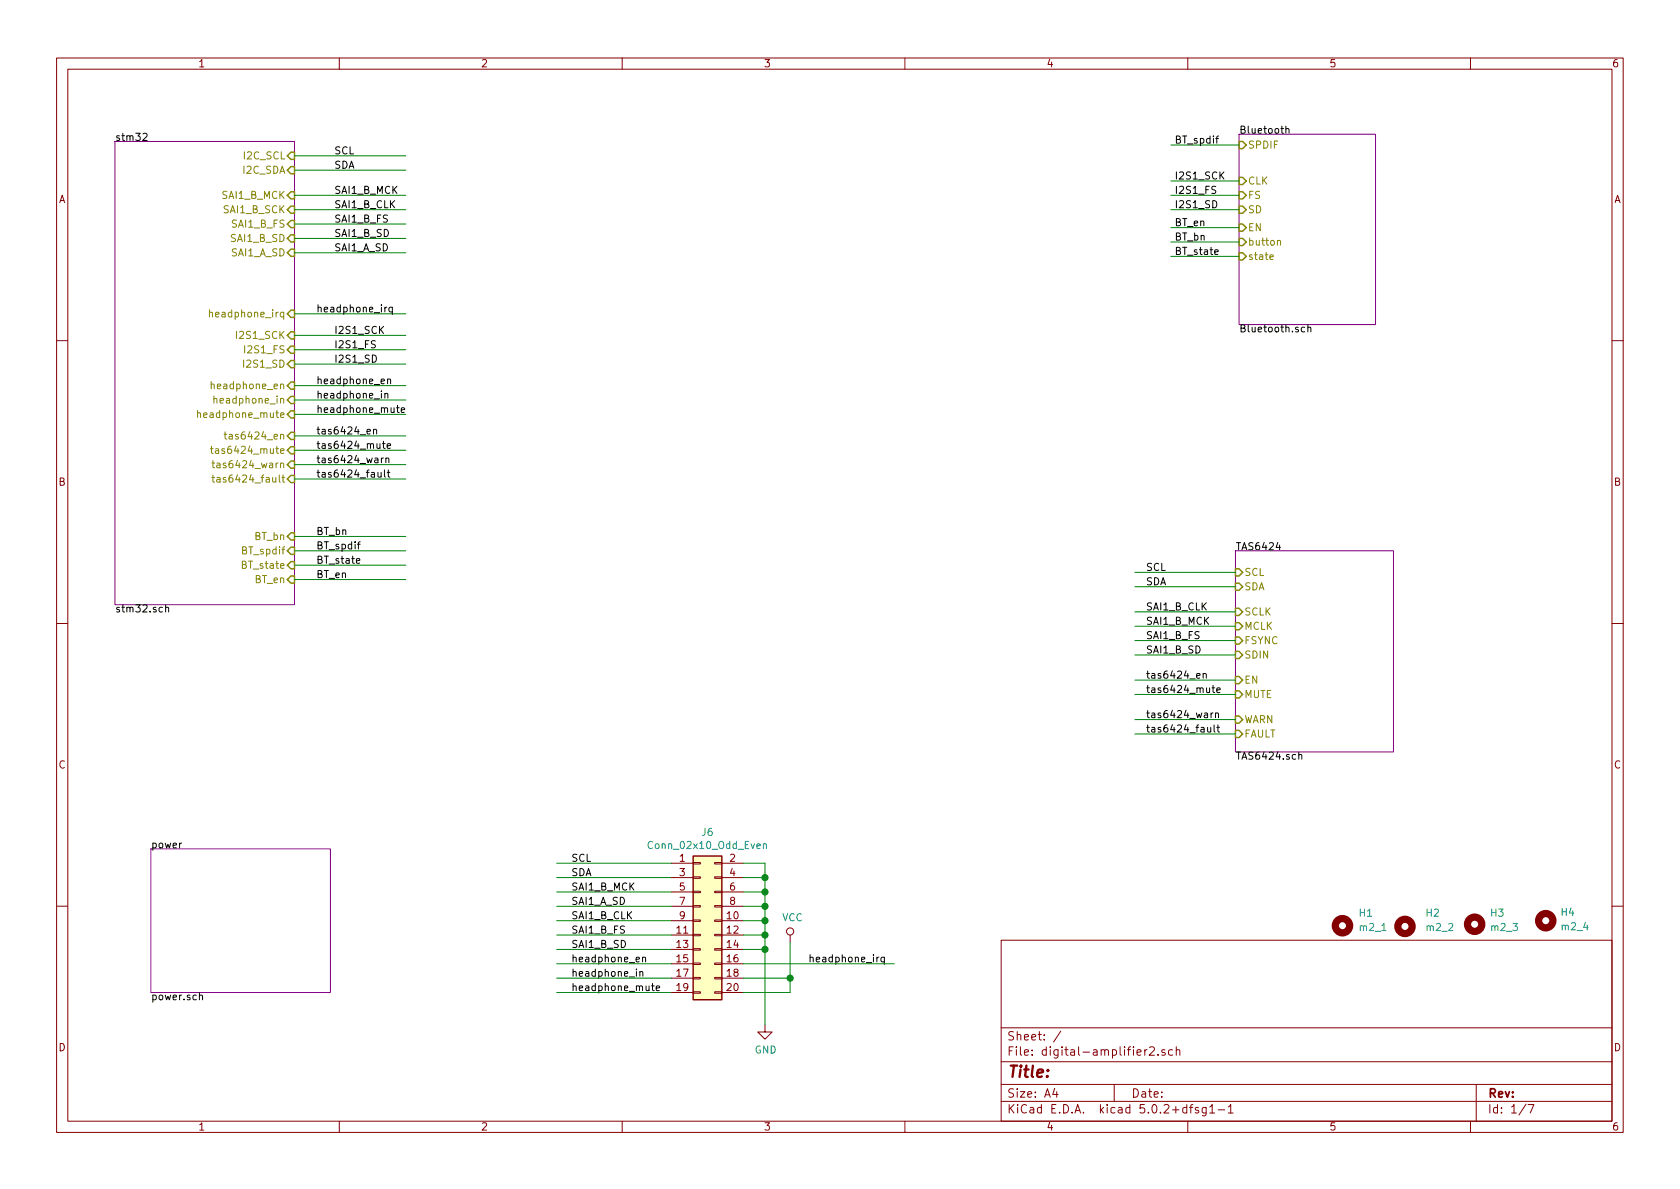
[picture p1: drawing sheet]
<svg xmlns="http://www.w3.org/2000/svg" width="297mm" height="210mm" viewBox="0 0 297 210" stroke-linecap="round" stroke-linejoin="round" font-family="sans-serif">
<g fill="none" stroke="#840000" stroke-width=".18">
<path d="M10 10.3h277v189.9h-277zM12 12.2h273v186.1h-273zM60 10.3v1.9M110 10.3v1.9M160 10.3v1.9M210 10.3v1.9M260 10.3v1.9M10 60.2h2M285 60.2h2M10 110.3h2M285 110.3h2M118.7 152.6h3.9"/>
<path d="M118.7 155.2h3.9M118.7 157.7h3.9M122.6 157.6h1.2v.3h-1.2zM122.6 155.1h1.2v.2h-1.2zM122.6 152.5h1.2v.3h-1.2zM126.4 157.6h1.2v.3h-1.2zM126.4 155.1h1.2v.2h-1.2zM126.4 152.5h1.2v.3h-1.2zM127.6 152.6h3.8M127.6 155.2h3.8M127.6 157.7h3.8M10 160.2h2"/>
<path d="M118.7 162.8h3.9M118.7 165.3h3.9M118.7 167.9h3.9M118.7 170.4h3.9M118.7 173h3.9M118.7 175.5h3.9M118.7 160.3h3.9M122.6 175.4h1.2v.2h-1.2zM122.6 172.8h1.2v.3h-1.2zM122.6 170.3h1.2v.3h-1.2zM122.6 167.8h1.2v.2h-1.2zM122.6 165.2h1.2v.3h-1.2z"/>
<path d="M122.6 162.7h1.2v.2h-1.2zM122.6 160.1h1.2v.3h-1.2zM126.4 175.4h1.2v.2h-1.2zM126.4 172.8h1.2v.3h-1.2zM126.4 170.3h1.2v.3h-1.2zM126.4 167.8h1.2v.2h-1.2zM126.4 165.2h1.2v.3h-1.2zM126.4 162.7h1.2v.2h-1.2zM126.4 160.1h1.2v.3h-1.2zM127.6 162.8h3.8M127.6 165.3h3.8M127.6 167.9h3.8"/>
<path d="M127.6 170.4h3.8M127.6 173h3.8M127.6 175.5h3.8M127.6 160.3h3.8M139.7 165.3v1.3M177 166.3h108v32h-108zM285 160.2h2M60 198.3v1.9M110 198.3v1.9M135.3 181.2v1.3h1.2l-1.2 1.3-1.3-1.3h1.3M160 198.3v1.9M177 194.8h108"/>
<path d="M177 191.8h108M177 187.8h108M177 181.8h108M186.5 192.5l-.4 1h1M186.8 193v1M187.6 182.3l-1.3 2M197 191.8v3M202.4 185.6v1M202.8 185.6l-.3 .1-.1 .2M203.3 185.3l.2-.2h.3l.3 .4-.9 1.1h.9M204.7 186.5v.1M206 185.7l-.4-.1-.2 .2 .1 .2 .5 .2v.3h-.6"/>
<path d="M207.3 185.7l-.4-.1-.3 .3 .1 .6 .2 .1 .4-.1M208 185.7l.2-.1 .3 .1 .1 .9M208 185.1v1.5M210 198.3v1.9M210.3 195.8h.6M210.9 195.3l-.4 .2v1.3M211.9 195.9l-.4-.1-.2 .2 .1 .3 .5 .1v.3h-.6M213.3 195.8v1.2l-.3 .3h-.4M213.3 195.9l-.5-.1-.3 .3 .1 .6 .2 .1 .5-.1M213.9 195.8l.4-.5v1.5M213.9 196.8h.9M215.4 196.3h1.1"/>
<path d="M217.2 195.8l.4-.5v1.5M217.2 196.8h.8M260 198.3v1.9M261 191.8v6.5M269.8 195.2l-1.2 2M270.2 195.3h1l-.6 1.5"/>
<circle cx="139.7" cy="164.7" r=".63"/>
</g>
<path d="M20.3 25h31.8v81.9h-31.8zM219.1 23.7h24.1v33.7h-24.1zM218.4 97.4h28v35.6h-28zM26.7 150.1h31.7v25.4h-31.7z" fill="none" stroke="#840084" stroke-width=".18"/>
<g fill="none" stroke="#000" stroke-width=".18">
<path d="M25.3 23.7l.5-.1 .2 .1v.2v.2l-.8 .7h.8M215 24.5h.4M215.4 24l-.3 .2v1.1M227.4 22.9l.1-.2 .3 .1 .1 .8M227.4 22.3v1.3M68.4 54.3l-.3 .1-.1 .2M69.4 54.4l-.4-.1-.2 .3 .1 .5h.5M69.4 54.3v1.3M214.8 44.6l.6-.1-.1-.3h-.3l-.2 .1v.7h.5M230.7 57.9h-.4l-.2 .2 .1 .5h.5M231.2 58l.2-.1h.3l.1 .8M231.2 57.4v1.3"/>
<path d="M66 76l.2-.1 .3 .1 .1 .8M66 75.9v.9M67.6 78.5h.5M67.8 78v1.1l.3 .2M68 69.7l.2-.1h.3l.1 .8M68 69.6v.8M68.5 78.9l.6-.1-.1-.3h-.3l-.2 .1v.6h.5M68.5 67.2l.2-.2 .3 .1 .1 .8M68.5 67v.9M70.1 72.1h.5M70.3 71.7v1.1l.3 .1M70.9 72.5l.7-.1-.1-.2-.4-.1-.2 .2 .1 .6h.5"/>
<path d="M63 99.2l.6-.1v-.3h-.4l-.2 .2 .1 .6h.5M63.2 96.2h.5M63.7 95.8l-.3 .2v1.1M66.8 83.5l.1 .8 .3 .1 .2-.2M67.4 83.5v.9M67.8 81l-.4 .2M68 83.1v1.1l.1 .2M68.2 81.1l.2-.1h.3l.1 .8M68.2 81v.8M68.5 83.5h.4M68.7 83.1v1.1l.2 .2M225.9 95.9l-.3 .9h.8"/>
<path d="M29.3 107.5l.2-.1h.3v.8M29.3 107v1.2M212.7 119.2l.2-.1h.3l.1 .8M212.7 119.1v.8M213.5 128.6l.1 .8 .3 .1 .2-.2M214.1 128.6v.9M214.3 121.6h.5M214.5 121.2v1.1l.3 .2M214.5 126.1l-.4 .2M214.7 128.2v1.1l.1 .2M214.9 126.2l.2-.1h.3v.8M214.9 126.1v.8"/>
<path d="M215.1 122l.6-.1v-.2l-.4-.1-.2 .2 .1 .6h.5M215.1 128.6h.5M215.3 128.2v1.1l.3 .2M229.6 133.5l.2-.1 .3 .1 .1 .8M229.6 133v1.3M32.1 149.1l-.4 .2M35.3 176.1l.1-.1h.3l.1 .8M35.3 175.5v1.3M113.1 171.9l.2-.1 .3 .1 .1 .7M113.1 171.8v.8M113.6 169.4l.2-.1h.3v.8M113.6 169.3v.8"/>
<path d="M115.2 174.3h.5M115.4 173.9v1.1l.3 .2M116 174.7l.6-.1v-.2l-.4-.1-.2 .2 .1 .6h.5M155.4 169.3h-.3l-.1 .2M156.4 169.3h-.4l-.2 .2 .1 .5h.5M156.4 169.3v1.2"/>
</g>
<g fill="none" stroke="#848400" stroke-width=".25">
<path d="M50.8 37.1l.6-.7h.7v1.3h-.7zM50.8 39.6l.6-.6h.7v1.3h-.7zM50.8 27.6l.6-.7h.7v1.3h-.7zM50.8 30.1l.6-.6h.7v1.2h-.7zM51.4 33.9h.7v1.3h-.7l-.6-.7zM219.1 31.4h.6l.6 .6-.6 .6h-.6zM219.1 33.9h.6l.6 .6-.6 .7h-.6zM219.1 36.4h.6l.6 .7-.6 .6h-.6zM219.1 39.6h.6l.6 .7-.6 .6h-.6zM219.1 25h.6l.6 .6-.6 .7h-.6zM50.8 44.7l.6-.6h.7v1.2h-.7zM50.8 42.2l.6-.7h.7v1.3h-.7z"/>
<path d="M50.8 59.3l.6-.6h.7v1.2h-.7zM50.8 55.5l.6-.6h.7v1.2h-.7zM219.1 42.2h.6l.6 .6-.6 .6h-.6zM219.1 44.7h.6l.6 .6-.6 .7h-.6zM50.8 61.8l.6-.6h.7v1.3h-.7zM50.8 64.4l.6-.7h.7v1.3h-.7zM50.8 73.3l.6-.7h.7v1.3h-.7zM50.8 77.1l.6-.7h.7v1.3h-.7zM50.8 79.6l.6-.6h.7v1.3h-.7zM50.8 70.7l.6-.6h.7v1.3h-.7zM50.8 68.2l.6-.6h.7v1.2h-.7zM50.8 97.4l.6-.6h.7v1.2h-.7z"/>
<path d="M51.4 81.5h.7v1.3h-.7l-.6-.6zM51.4 84.1h.7v1.2h-.7l-.6-.6zM51.4 99.3h.7v1.3h-.7l-.6-.7zM51.4 94.2h.7v1.3h-.7l-.6-.6zM50.8 102.5l.6-.7h.7v1.3h-.7zM218.4 100.6h.7l.6 .6-.6 .6h-.7zM218.4 103.1h.7l.6 .7-.6 .6h-.7zM218.4 107.6h.7l.6 .6-.6 .6h-.7zM218.4 110.1h.7l.6 .6-.6 .7h-.7zM218.4 112.6h.7l.6 .7-.6 .6h-.7zM218.4 119.6h.7l.6 .7-.6 .6h-.7zM218.4 115.2h.7l.6 .6-.6 .7h-.7z"/>
<path d="M218.4 122.2h.7l.6 .6-.6 .6h-.7zM218.4 129.2h.7l.6 .6-.6 .6h-.7zM218.4 126.6h.7l.6 .6-.6 .7h-.7z"/>
</g>
<g fill="none" stroke="#848400" stroke-width=".18">
<path d="M37 55.3l.2-.1 .3 .1 .1 .8M37 54.8v1.3M224.5 45.5l.6-.1v-.3h-.4l-.2 .1 .1 .6h.5M225.9 42.6l.1-.1 .3 .1 .1 .8M34.9 73.1l.2-.1h.3l.1 .8M34.9 72.6v1.2M37.2 79.3h.5M37.3 68l.2-.1 .3 .1 .1 .8M37.3 67.5v1.3M37.4 78.9v1.1l.3 .2M37.8 70.6l.2-.1h.3l.1 .8M37.8 70v1.3"/>
<path d="M38.1 79.4h.5l.1 .8M38.7 79.6l-.4 .1-.3 .2 .1 .2h.6M39.6 76.8h.5M39.8 76.4v1.1l.3 .1M49.6 73.4l.6-.1v-.3h-.4l-.2 .2 .1 .6h.5M37.5 81.9h.4M37.5 84.4h.4M37.6 81.5v1l.3 .2M37.6 84v1.1l.3 .2M38.4 84.5h.4l.1 .8M38.9 82.2h-.4l-.2 .2 .1 .3h.5M38.9 84.7l-.4 .1-.2 .2 .1 .2h.5"/>
</g>
<g fill="none" stroke="#008400" stroke-width=".18">
<path d="M52.1 27.6h19.7M52.1 30.1h19.7M52.1 34.5h19.7M52.1 37.1h19.7M52.1 39.6h19.7M207 34.5h12.1M207 37.1h12.1M207 32h12.1M207 25.6h12.1M52.1 42.2h19.7M52.1 44.7h19.7M52.1 59.3h19.7"/>
<path d="M52.1 55.5h19.7M207 40.3h12.1M207 42.8h12.1M207 45.3h12.1M52.1 61.8h19.7M52.1 64.4h19.7M52.1 68.2h19.7M52.1 70.7h19.7M52.1 73.3h19.7M52.1 77.1h19.7M52.1 79.6h19.7M52.1 82.2h19.7"/>
<path d="M52.1 84.7h19.7M52.1 94.9h19.7M52.1 97.4h19.7M52.1 99.9h19.7M52.1 102.5h19.7M200.7 115.8h17.7M200.7 113.3h17.7M200.7 110.7h17.7M200.7 108.2h17.7M200.7 103.8h17.7M200.7 101.2h17.7M200.7 122.8h17.7"/>
<path d="M200.7 120.3h17.7M200.7 127.2h17.7M200.7 129.8h17.7M98.4 152.6h20.3M98.4 155.2h20.3M98.4 157.7h20.3M131.4 152.6h3.9v28.6M131.4 155.2h3.9M131.4 157.7h3.9M98.4 170.4h20.3M98.4 175.5h20.3M98.4 162.8h20.3"/>
<path d="M98.4 167.9h20.3M98.4 173h20.3M98.4 165.3h20.3M98.4 160.3h20.3M131.4 170.4h26.7M131.4 162.8h3.9M131.4 167.9h3.9M131.4 173h8.3M131.4 165.3h3.9M131.4 160.3h3.9M139.7 166.6v8.9h-8.3"/>
</g>
<path d="M122.6 151.4h5v25.4h-5z" fill="#ffffc2" stroke="#ffffc2" stroke-width=".18"/>
<path d="M122.6 151.4h5v25.4h-5z" fill="none" stroke="#840000" stroke-width=".25"/>
<path d="M135 149.3l.2-.1 .3 .1v.8M135 149.2v.9" fill="none" stroke="#008484" stroke-width=".18"/>
<g fill="#008400" stroke="#008400" stroke-width=".25">
<circle cx="135.3" cy="167.9" r=".51"/>
<circle cx="135.3" cy="165.3" r=".51"/>
<circle cx="135.3" cy="162.8" r=".51"/>
<circle cx="135.3" cy="160.3" r=".51"/>
<circle cx="135.3" cy="157.7" r=".51"/>
<circle cx="135.3" cy="155.2" r=".51"/>
<circle cx="139.7" cy="173" r=".51"/>
</g>
<g fill="none" stroke="#840000" stroke-width="1.3">
<circle cx="237.4" cy="163.7" r="1.27"/>
<circle cx="248.4" cy="163.8" r="1.27"/>
<circle cx="260.7" cy="163.4" r="1.27"/>
<circle cx="273.3" cy="162.8" r="1.27"/>
</g>
<text font-size="2.8" fill="#840000" x="178" y="190.5">Title:</text>
<g font-size="2.1" fill="#840000">
<text x="178" y="184">Sheet: /</text>
<text x="178" y="186.7">File: digital-amplifier2.sch</text>
<text x="178" y="196.9">KiCad E.D.A. kicad 5.0.2+dfsg1-1</text>
<text x="178" y="194.1">Size: A4</text>
<text x="200" y="194.1">Date:</text>
<text x="263" y="194.1">Rev:</text>
<text x="263" y="196.9">Id: 1/7</text>
</g>
<g font-size="1.8" fill="#840000">
<text x="35" y="11.9">1</text>
<text x="85" y="11.9">2</text>
<text x="135" y="11.9">3</text>
<text x="185" y="11.9">4</text>
<text x="235" y="11.9">5</text>
<text x="285" y="11.9">6</text>
<text x="10.4" y="35.9">A</text>
<text x="285.4" y="35.9">A</text>
<text x="10.4" y="85.9">B</text>
<text x="285.4" y="85.9">B</text>
<text x="10.4" y="135.9">C</text>
<text x="285.4" y="135.9">C</text>
<text x="120.2" y="152.4">1</text>
<text x="120.2" y="154.9">3</text>
<text x="129.1" y="152.4">2</text>
<text x="129.1" y="154.9">4</text>
<text x="120.2" y="157.5">5</text>
<text x="120.2" y="160">7</text>
<text x="129.1" y="157.5">6</text>
<text x="129.1" y="160">8</text>
<text x="119.7" y="165.1">11</text>
<text x="119.7" y="167.6">13</text>
<text x="120.2" y="162.6">9</text>
<text x="128.6" y="162.6">10</text>
<text x="128.6" y="165.1">12</text>
<text x="128.6" y="167.6">14</text>
<text x="119.7" y="170.2">15</text>
<text x="119.7" y="172.7">17</text>
<text x="128.6" y="170.2">16</text>
<text x="128.6" y="172.7">18</text>
<text x="119.7" y="175.3">19</text>
<text x="128.6" y="175.3">20</text>
<text x="10.4" y="185.9">D</text>
<text x="285.4" y="185.9">D</text>
<text x="35" y="199.9">1</text>
<text x="85" y="199.9">2</text>
<text x="135" y="199.9">3</text>
<text x="185" y="199.9">4</text>
<text x="235" y="199.9">5</text>
<text x="285" y="199.9">6</text>
</g>
<g font-size="1.8">
<text x="219.1" y="23.6">Bluetooth</text>
<text x="20.3" y="24.9">stm32</text>
<text x="59.1" y="27.3">SCL</text>
<text x="59.1" y="29.8">SDA</text>
<text x="207.6" y="25.4">BT_spdif</text>
<text x="59.1" y="34.3">SAI1_B_MCK</text>
<text x="207.6" y="31.7">I2S1_SCK</text>
<text x="207.6" y="34.3">I2S1_FS</text>
<text x="59.1" y="36.8">SAI1_B_CLK</text>
<text x="59.1" y="39.4">SAI1_B_FS</text>
<text x="59.1" y="41.9">SAI1_B_SD</text>
<text x="207.6" y="36.8">I2S1_SD</text>
<text x="207.6" y="40">BT_en</text>
<text x="59.1" y="44.4">SAI1_A_SD</text>
<text x="207.6" y="42.5">BT_bn</text>
<text x="207.6" y="45.1">BT_state</text>
<text x="55.9" y="55.2">headphone_irq</text>
<text x="59.1" y="59">I2S1_SCK</text>
<text x="219.1" y="58.8">Bluetooth.sch</text>
<text x="59.1" y="61.6">I2S1_FS</text>
<text x="59.1" y="64.1">I2S1_SD</text>
<text x="55.9" y="70.5">headphone_in</text>
<text x="55.9" y="67.9">headphone_en</text>
<text x="55.9" y="76.8">tas6424_en</text>
<text x="55.9" y="73">headphone_mute</text>
<text x="55.9" y="81.9">tas6424_warn</text>
<text x="55.9" y="79.4">tas6424_mute</text>
<text x="55.9" y="84.4">tas6424_fault</text>
<text x="55.9" y="94.6">BT_bn</text>
<text x="55.9" y="97.1">BT_spdif</text>
<text x="55.9" y="99.7">BT_state</text>
<text x="202.6" y="101">SCL</text>
<text x="218.4" y="97.3">TAS6424</text>
<text x="55.9" y="102.2">BT_en</text>
<text x="202.6" y="103.5">SDA</text>
<text x="202.6" y="107.9">SAI1_B_CLK</text>
<text x="20.3" y="108.3">stm32.sch</text>
<text x="202.6" y="113">SAI1_B_FS</text>
<text x="202.6" y="110.5">SAI1_B_MCK</text>
<text x="202.6" y="115.6">SAI1_B_SD</text>
<text x="202.6" y="120">tas6424_en</text>
<text x="202.6" y="122.5">tas6424_mute</text>
<text x="202.6" y="127">tas6424_warn</text>
<text x="202.6" y="129.5">tas6424_fault</text>
<text x="218.4" y="134.3">TAS6424.sch</text>
<text x="26.7" y="150">power</text>
<text x="101" y="152.4">SCL</text>
<text x="101" y="154.9">SDA</text>
<text x="101" y="160">SAI1_A_SD</text>
<text x="101" y="157.5">SAI1_B_MCK</text>
<text x="101" y="167.6">SAI1_B_SD</text>
<text x="101" y="162.6">SAI1_B_CLK</text>
<text x="101" y="165.1">SAI1_B_FS</text>
<text x="101" y="170.2">headphone_en</text>
<text x="101" y="172.7">headphone_in</text>
<text x="142.9" y="170.2">headphone_irq</text>
<text x="26.7" y="176.9">power.sch</text>
<text x="101" y="175.3">headphone_mute</text>
</g>
<g font-size="1.8" fill="#848400">
<text x="43.3" y="28.2">I2C_SCL</text>
<text x="220.6" y="26.3">SPDIF</text>
<text x="39.3" y="35.2">SAI1_B_MCK</text>
<text x="43.1" y="30.7">I2C_SDA</text>
<text x="220.6" y="32.6">CLK</text>
<text x="220.6" y="35.2">FS</text>
<text x="39.6" y="37.7">SAI1_B_SCK</text>
<text x="41.1" y="40.3">SAI1_B_FS</text>
<text x="220.6" y="37.7">SD</text>
<text x="220.6" y="40.9">EN</text>
<text x="40.9" y="45.3">SAI1_A_SD</text>
<text x="40.9" y="42.8">SAI1_B_SD</text>
<text x="220.6" y="43.4">button</text>
<text x="220.6" y="46">state</text>
<text x="37.9" y="56.1">headphone_irq</text>
<text x="42.2" y="59.9">I2S1_SCK</text>
<text x="43.5" y="65">I2S1_SD</text>
<text x="43.7" y="62.5">I2S1_FS</text>
<text x="38.1" y="68.8">headphone_en</text>
<text x="38.6" y="71.4">headphone_in</text>
<text x="35.9" y="73.9">headphone_mute</text>
<text x="41" y="77.7">tas6424_en</text>
<text x="38.8" y="80.3">tas6424_mute</text>
<text x="38.9" y="82.8">tas6424_warn</text>
<text x="39.3" y="85.3">tas6424_fault</text>
<text x="45" y="95.5">BT_bn</text>
<text x="43" y="98">BT_spdif</text>
<text x="43.1" y="100.6">BT_state</text>
<text x="220" y="101.8">SCL</text>
<text x="45.1" y="103.1">BT_en</text>
<text x="220" y="104.4">SDA</text>
<text x="220" y="108.8">SCLK</text>
<text x="220" y="111.4">MCLK</text>
<text x="220" y="113.9">FSYNC</text>
<text x="220" y="116.5">SDIN</text>
<text x="220" y="123.4">MUTE</text>
<text x="220" y="120.9">EN</text>
<text x="220" y="130.4">FAULT</text>
<text x="220" y="127.9">WARN</text>
</g>
<g font-size="1.8" fill="#008484">
<text x="124.1" y="147.8">J6</text>
<text x="115" y="150.1">Conn_02x10_Odd_Even</text>
<text x="276.1" y="162">H4</text>
<text x="138.3" y="162.9">VCC</text>
<text x="240.4" y="162.1">H1</text>
<text x="240.5" y="164.6">m2_1</text>
<text x="252.2" y="162.1">H2</text>
<text x="252.3" y="164.6">m2_2</text>
<text x="263.6" y="162.1">H3</text>
<text x="263.8" y="164.6">m2_3</text>
<text x="276.2" y="164.5">m2_4</text>
<text x="133.4" y="186.3">GND</text>
</g>
</svg>
